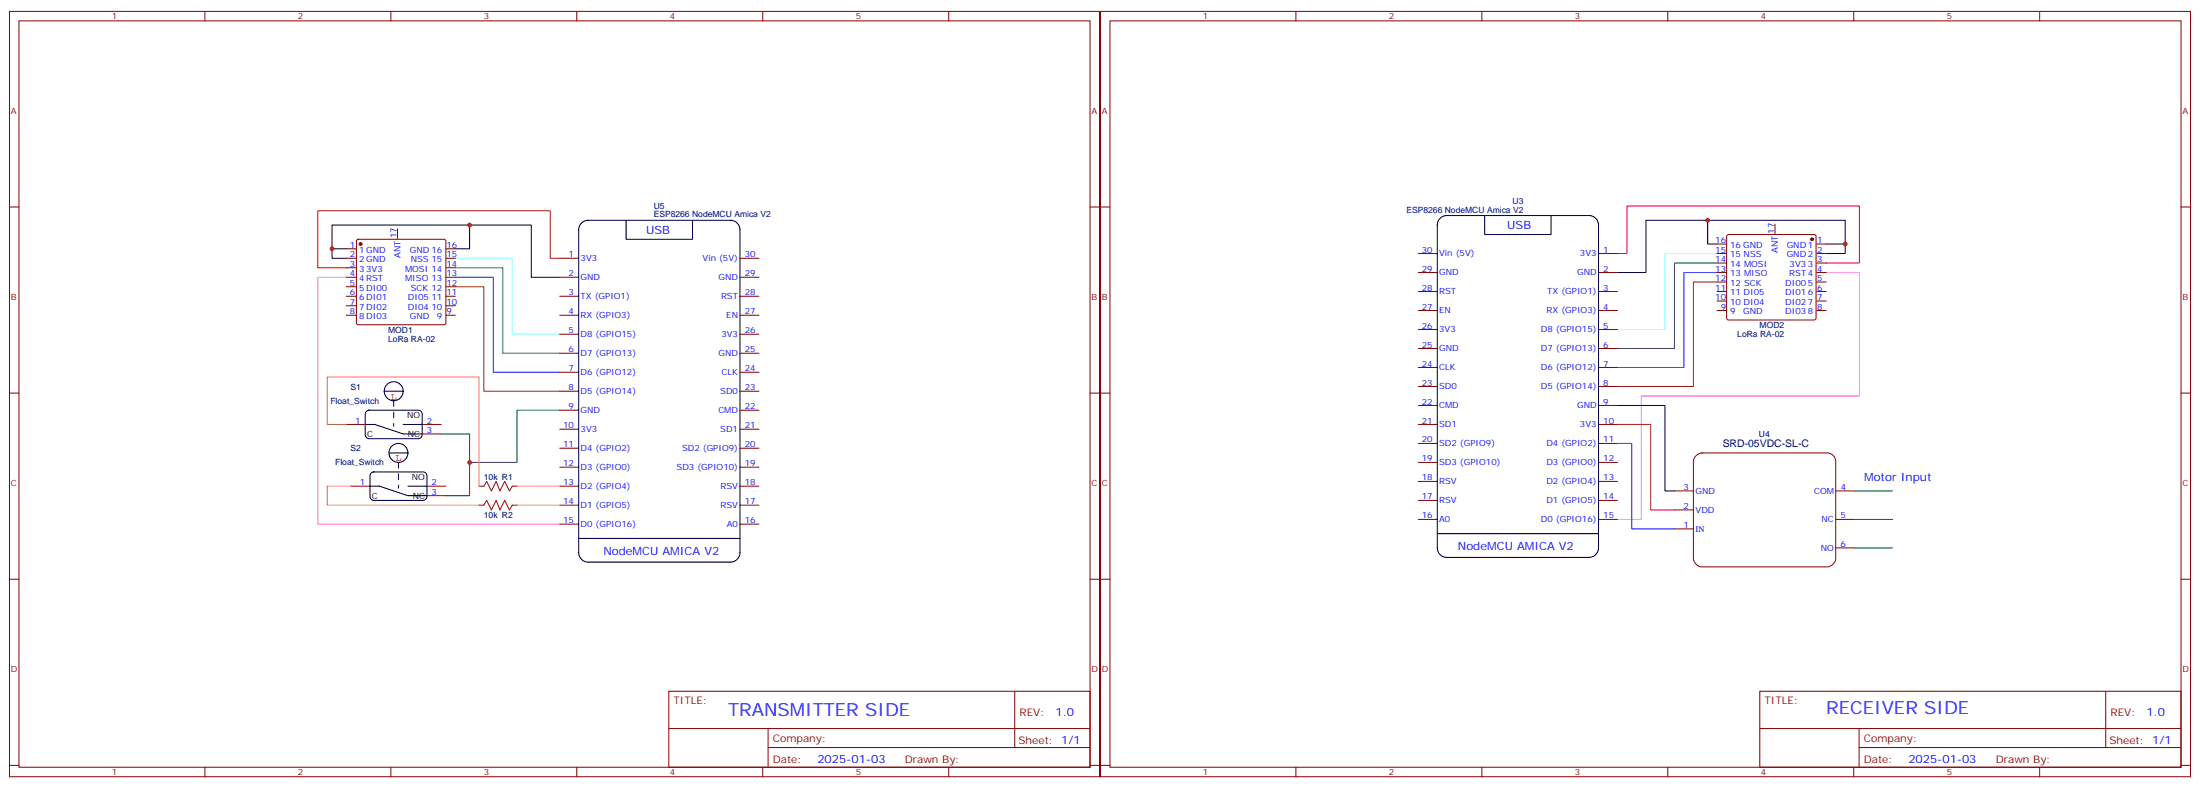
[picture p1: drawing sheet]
<svg xmlns="http://www.w3.org/2000/svg" width="818mm" height="292mm" viewBox="0 0 818 292" stroke-linecap="round" stroke-linejoin="round" font-family="sans-serif">
<path d="M638.5 94.2h-19.4v28.2h-17.6" fill="none" stroke="#6ff" stroke-width=".37"/>
<path d="M638.5 97.7h-15.8v31.8h-21.2" fill="none" stroke="#008700" stroke-width=".37"/>
<path d="M638.5 101.2h-12.3v35.3h-24.7" fill="none" stroke="#00f" stroke-width=".37"/>
<path d="M638.5 104.8h-8.8v38.8h-28.2" fill="none" stroke="#930" stroke-width=".37"/>
<path d="M679.1 101.2h12.3v45.9h-81.1v45.9h-8.8" fill="none" stroke="#f6f" stroke-width=".37"/>
<path d="M601.5 94.2h3.5v-17.6h86.4v21.1h-12.3" fill="none" stroke="#f00" stroke-width=".37"/>
<path d="M535.5 81.1l1.1-.7 1.4-.3h52.9a3.5 3.5 0 0 1 3.5 3.5v120a3.5 3.5 0 0 1-3.5 3.5h-52.9a3.5 3.5 0 0 1-3.5-3.5v-120l.2-1.4zM552.1 80.1v7h24.7v-7M635 81.8v8.9h3.5M679.1 90.7h7.1M679.1 94.2h7.1v-12.4h-74.1v19.4h-10.6M534.5 198.3h59.9" fill="none" stroke="#000" stroke-width=".37"/>
<g fill="none" stroke="#870000" stroke-width=".37">
<path d="M527.4 94.2h7.1M594.4 94.2h7.1M638.5 90.7h3.6M638.5 94.2h3.6M638.5 97.7h3.6M642.3 87.3l.5-.2h31.8l.5 .2 .2 .5v30.4l-.2 .5-.5 .2h-31.8l-.5-.2-.2-.5v-30.4zM660 83.3v3.5M675.6 90.7h3.5M675.6 94.2h3.5M675.6 97.7h3.5M527.4 101.2h7.1M527.4 108.3h7.1"/>
<path d="M527.4 115.4h7.1M594.4 101.2h7.1M594.4 108.3h7.1M594.4 115.4h7.1M638.5 101.2h3.6M638.5 104.8h3.6M638.5 108.3h3.6M638.5 111.8h3.6M638.5 115.4h3.6M675.6 101.2h3.5M675.6 104.8h3.5M675.6 108.3h3.5"/>
<path d="M675.6 111.8h3.5M675.6 115.4h3.5M527.4 122.4h7.1M527.4 129.5h7.1M527.4 136.5h7.1M594.4 122.4h7.1M594.4 129.5h7.1M594.4 136.5h7.1M527.4 143.6h7.1M527.4 150.6h7.1M527.4 157.7h7.1M594.4 143.6h7.1"/>
<path d="M594.4 150.6h7.1M594.4 157.7h7.1M527.4 164.7h7.1M527.4 171.8h7.1M527.4 178.9h7.1M594.4 164.7h7.1M594.4 171.8h7.1M594.4 178.9h7.1M527.4 185.9h7.1M527.4 193h7.1M594.4 185.9h7.1M594.4 193h7.1"/>
</g>
<circle cx="673.8" cy="88.9" r=".53" fill="#870000" stroke="#870000" stroke-width=".37"/>
<path d="M630.5 169.5l1.1-.9 1.3-.3h46.5a3.2 3.2 0 0 1 3.2 3.1v36a3.4 3.4 0 0 1-3.2 3.2h-46.5a3.4 3.4 0 0 1-3.2-3.2v-36z" fill="#fff" stroke="#870000" stroke-width=".37"/>
<g fill="none" stroke="#870000" stroke-width=".37">
<path d="M3.5 4.2h405.4v284.4h-405.4zM7.1 7.8h398.2v277.2h-398.2zM76.2 4.2v3.6M145.3 4.2v3.6M214.5 4.2v3.6M283.6 4.2v3.6M352.8 4.2v3.6M409.2 4.2h405.4v284.4h-405.4zM412.7 7.8h398.3v277.2h-398.3zM481.9 4.2v3.6M551 4.2v3.6M620.2 4.2v3.6"/>
<path d="M689.3 4.2v3.6M758.5 4.2v3.6M3.5 76.9h3.6M405.3 76.9h3.6M409.2 76.9h3.5M811 76.9h3.6M128.8 92.4h3.5M128.8 96h3.5M128.8 99.5h3.5M132.8 89.1l.4-.2h31.9l.5 .2 .2 .5v30.3l-.2 .5-.5 .2h-31.9l-.5-.2-.2-.5v-30.3zM147.8 85v3.5M165.8 92.4h3.5"/>
<path d="M165.8 96h3.5M165.8 99.5h3.5M208.1 96h7.1M275.2 96h7M128.8 103h3.5M128.8 106.5h3.5M128.8 110.1h3.5M128.8 113.6h3.5M128.8 117.1h3.5M165.8 103h3.5M165.8 106.5h3.5M165.8 110.1h3.5"/>
<path d="M165.8 113.6h3.5M165.8 117.1h3.5M208.1 103h7.1M208.1 110.1h7.1M208.1 117.1h7.1M275.2 103h7M275.2 110.1h7M275.2 117.1h7M208.1 124.2h7.1M208.1 131.2h7.1M208.1 138.3h7.1M275.2 124.2h7"/>
<path d="M275.2 131.2h7M275.2 138.3h7M3.5 146h3.6M128.8 157.7h7M157 157.7h7M208.1 145.3h7.1M208.1 152.4h7.1M208.1 159.5h7.1M275.2 145.3h7M275.2 152.4h7M275.2 159.5h7M405.3 146h3.6"/>
<path d="M409.2 146h3.5M811 146h3.6M157 161.2h7M208.1 166.5h7.1M208.1 173.6h7.1M275.2 166.5h7M275.2 173.6h7M130.5 180.6h7.1M158.7 180.6h7.1M158.7 184.1h7.1M178.2 180.6h1.7M178.2 187.7h1.7"/>
<path d="M190.5 180.6h1.8M190.5 187.7h1.8M208.1 180.6h7.1M208.1 187.7h7.1M208.1 194.7h7.1M275.2 180.6h7M275.2 187.7h7M275.2 194.7h7M622.7 196.5h7M622.7 189.4h7M622.7 182.4h7M682.6 182.4h7.1"/>
<path d="M682.6 193h7.1M3.5 215.2h3.6M405.3 215.2h3.6M409.2 215.2h3.5M682.6 203.6h7.1M811 215.2h3.6M248.7 256.8h156.6v28.2h-156.6zM377.3 256.8v20.9M654.4 256.8h156.6v28.2h-156.6zM783 256.8v20.9M248.7 270.7h156.5M285.6 277.7h119.6"/>
<path d="M285.6 270.7v14.1M654.4 270.7h156.5M691.3 277.7h119.6M691.3 270.7v14.1M3.5 284.3h3.6M76.2 285v3.6M145.3 285v3.6M214.5 285v3.6M283.6 285v3.6M352.8 285v3.6M405.3 284.3h3.6M409.2 284.3h3.5"/>
<path d="M481.9 285v3.6M551 285v3.6M620.2 285v3.6M689.3 285v3.6M758.5 285v3.6M811 284.3h3.6"/>
</g>
<path d="M169.3 103h14.1v35.3h24.7M601.5 164.7h5.3v31.8h15.9" fill="none" stroke="#00f" stroke-width=".37"/>
<path d="M169.3 99.5h17.7v31.7h21.1M208.1 152.4h-15.8v19.4h-17.7v-10.6h-10.6M174.6 171.8v12.3h-8.8M689.7 182.4h14.1M689.7 193h14.1M689.7 203.6h14.1" fill="none" stroke="#008700" stroke-width=".37"/>
<path d="M208.1 96h-3.5v-17.7h-86.4v21.2h10.6M601.5 157.7h12.3v31.7h8.9" fill="none" stroke="#f00" stroke-width=".37"/>
<g fill="none" stroke="#000" stroke-width=".37">
<path d="M123.5 92.4h5.3M128.8 96h-5.3v-12.4h74.1v19.4h10.5M174.6 83.6v8.8h-5.3M216.2 82.9l1.1-.8 1.4-.3h52.9a3.5 3.5 0 0 1 3.6 3.6v119.9a3.5 3.5 0 0 1-3.6 3.5h-52.9a3.5 3.5 0 0 1-3.5-3.5v-119.9l.3-1.4zM232.8 81.8v7.1h24.7v-7.1M135.8 157.7h3.5l10.6 3.5h7.1M136.1 153l1.1-.6 18.8 .1 .7 .5 .3 .8-.1 8.2-.6 .7-.7 .3-18.8-.1-.7-.6-.3-.7v-7.8zM142.9 145.3h7M149.9 157.7h7.1M601.5 150.6h17.6v31.8h3.6M137.9 175.9l1.1-.6 18.8 .1 .7 .5 .2 .8v8.2l-.6 .7-.8 .3-18.8-.1-.6-.5-.3-.8v-7.8zM144.6 168.3h7.1"/>
<path d="M137.6 180.6h3.5l10.6 3.5h7M151.7 180.6h7M215.2 200h60"/>
<circle cx="146.4" cy="145.3" r="3.5"/>
<circle cx="148.2" cy="168.3" r="3.5"/>
</g>
<path d="M146.4 148.9v9.5M148.2 171.8v9.5" fill="none" stroke="#000" stroke-width=".37" stroke-dasharray="2.1 2.1"/>
<path d="M169.3 96h21.2v28.2h17.6" fill="none" stroke="#6ff" stroke-width=".37"/>
<path d="M169.3 106.5h10.6v38.8h28.2" fill="none" stroke="#930" stroke-width=".37"/>
<path d="M128.8 103h-10.6v91.7h89.9" fill="none" stroke="#f6f" stroke-width=".37"/>
<circle cx="134.1" cy="90.7" r=".53" fill="#870000" stroke="#870000" stroke-width=".37"/>
<path d="M179.9 180.6l1.1-1.7 1.7 3.5 1.8-3.5 1.4 3.5 1.8-3.5 1.7 3.5 1.1-1.8M179.9 187.7l1.1-1.8 1.7 3.5 1.8-3.5 1.4 3.5 1.8-3.5 1.7 3.5 1.1-1.7" fill="none" stroke="#a10000" stroke-width=".37"/>
<path d="M128.8 157.7h-7.1v-17.6h56.5v40.5M130.5 180.6h-8.8v7.1h56.5M192.3 187.7h15.8M192.3 180.6h15.8" fill="none" stroke="#f93" stroke-width=".37"/>
<g fill="#c00">
<circle cx="686.2" cy="90.7" r=".88"/>
<circle cx="635" cy="81.8" r=".88"/>
<circle cx="174.6" cy="171.8" r=".88"/>
<circle cx="123.5" cy="92.4" r=".88"/>
<circle cx="174.6" cy="83.6" r=".88"/>
</g>
<g font-size="6.7" fill="#00f">
<text x="270.8" y="265.8">TRANSMITTER SIDE</text>
<text x="679.1" y="265.3">RECEIVER SIDE</text>
</g>
<g font-size="4.2" fill="#00f">
<text x="240.2" y="86.8">USB</text>
<text x="560.5" y="85">USB</text>
<text x="693.2" y="178.9">Motor Input</text>
<text x="224.4" y="206">NodeMCU AMICA V2</text>
<text x="542.1" y="204.3">NodeMCU AMICA V2</text>
<text x="392.5" y="266.1">1.0</text>
<text x="798.2" y="266.1">1.0</text>
<text x="304" y="283.4">2025-01-03</text>
<text x="709.7" y="283.4">2025-01-03</text>
</g>
<g font-size="3.9" fill="#630">
<text x="145.3" y="148.4">L</text>
<text x="147.1" y="171.4">L</text>
</g>
<text font-size="3.9" fill="#000080" x="640.6" y="166.1">SRD-05VDC-SL-C</text>
<g font-size="3.9" fill="#800">
<text x="250.5" y="261.4">TITLE:</text>
<text x="656.2" y="261.4">TITLE:</text>
<text x="379.1" y="266.1">REV:</text>
<text x="784.8" y="266.1">REV:</text>
<text x="287.4" y="275.6">Company:</text>
<text x="693.1" y="275.6">Company:</text>
<text x="378.7" y="276.2">Sheet: 1/1</text>
<text x="784.4" y="276.2">Sheet: 1/1</text>
<text x="287.4" y="283.3">Date:</text>
<text x="336.4" y="283.4">Drawn By:</text>
<text x="693.1" y="283.3">Date:</text>
<text x="742.1" y="283.4">Drawn By:</text>
</g>
<g font-size="3.2" fill="#800">
<text x="41.6" y="7.2">1</text>
<text x="110.8" y="7.2">2</text>
<text x="179.9" y="7.2">3</text>
<text x="249.1" y="7.2">4</text>
<text x="318.2" y="7.2">5</text>
<text x="447.3" y="7.2">1</text>
<text x="516.5" y="7.2">2</text>
<text x="585.6" y="7.2">3</text>
<text x="654.8" y="7.2">4</text>
<text x="723.9" y="7.2">5</text>
<text x="4.1" y="42.3">A</text>
<text x="405.9" y="42.3">A</text>
<text x="409.8" y="42.3">A</text>
<text x="811.6" y="42.3">A</text>
<text x="4.1" y="111.5">B</text>
<text x="405.9" y="111.5">B</text>
<text x="409.8" y="111.5">B</text>
<text x="811.6" y="111.5">B</text>
<text x="4.1" y="180.6">C</text>
<text x="405.9" y="180.6">C</text>
<text x="409.8" y="180.6">C</text>
<text x="811.6" y="180.6">C</text>
<text x="4.1" y="249.8">D</text>
<text x="405.9" y="249.8">D</text>
<text x="409.8" y="249.8">D</text>
<text x="811.6" y="249.8">D</text>
<text x="41.6" y="288">1</text>
<text x="110.8" y="288">2</text>
<text x="179.9" y="288">3</text>
<text x="249.1" y="288">4</text>
<text x="318.2" y="288">5</text>
<text x="447.3" y="288">1</text>
<text x="516.5" y="288">2</text>
<text x="585.6" y="288">3</text>
<text x="654.8" y="288">4</text>
<text x="723.9" y="288">5</text>
</g>
<g font-size="3.2" fill="#000080">
<text x="243.1" y="77.6">U5</text>
<text x="562.5" y="75.8">U3</text>
<text x="243.1" y="80.8">ESP8266 NodeMCU Amica V2</text>
<text x="523" y="79">ESP8266 NodeMCU Amica V2</text>
<text x="144.4" y="123.7">MOD1</text>
<text x="646" y="125.1">LoRa RA-02</text>
<text x="654.3" y="121.9">MOD2</text>
<text x="144.4" y="126.9">LoRa RA-02</text>
<text x="130.3" y="144.7">S1</text>
<text x="122.9" y="150">Float_Switch</text>
<text x="130.3" y="167.6">S2</text>
<text x="654.1" y="162.4">U4</text>
<text x="124.6" y="172.9">Float_Switch</text>
<text x="179.9" y="178.2">10k R1</text>
<text x="179.9" y="192.4">10k R2</text>
</g>
<g font-size="3.2" fill="#00f">
<text x="147.5" y="88.5" transform="rotate(-90 147.5 88.5)">17</text>
<text x="659.7" y="86.8" transform="rotate(-90 659.7 86.8)">17</text>
<text x="130.1" y="92.1">1</text>
<text x="130.1" y="95.6">2</text>
<text x="133.6" y="93.8">1 GND</text>
<text x="148.9" y="95.8" transform="rotate(-90 148.9 95.8)">ANT</text>
<text x="152.4" y="93.8">GND 16</text>
<text x="166" y="95.6">15</text>
<text x="166" y="92.1">16</text>
<text x="211.4" y="95.6">1</text>
<text x="276.9" y="95.6">30</text>
<text x="528.7" y="93.8">30</text>
<text x="535.2" y="95.2">Vin (5V)</text>
<text x="587.5" y="95.2">3V3</text>
<text x="596.2" y="93.8">1</text>
<text x="637.8" y="93.8">15</text>
<text x="637.8" y="90.3">16</text>
<text x="643.4" y="95.6">15 NSS</text>
<text x="643.4" y="92.1">16 GND</text>
<text x="661.1" y="94" transform="rotate(-90 661.1 94)">ANT</text>
<text x="664.4" y="92.1">GND 1</text>
<text x="664.4" y="95.6">GND 2</text>
<text x="675.7" y="90.3">1</text>
<text x="675.7" y="93.8">2</text>
<text x="130.1" y="99.1">3</text>
<text x="133.6" y="97.4">2GND</text>
<text x="133.6" y="100.9">33V3</text>
<text x="150.6" y="100.9">MOSI 14</text>
<text x="152.8" y="97.4">NSS 15</text>
<text x="166" y="99.1">14</text>
<text x="215.9" y="97">3V3</text>
<text x="261.2" y="97">Vin (5V)</text>
<text x="528.7" y="100.9">29</text>
<text x="596.2" y="100.9">2</text>
<text x="637.8" y="100.9">13</text>
<text x="637.8" y="97.4">14</text>
<text x="643.4" y="99.1">14 MOSI</text>
<text x="665.5" y="99.1">3V33</text>
<text x="675.7" y="97.4">3</text>
<text x="675.7" y="100.9">4</text>
<text x="130.1" y="102.7">4</text>
<text x="130.1" y="106.2">5</text>
<text x="133.6" y="104.4">4RST</text>
<text x="133.6" y="107.9">5DI00</text>
<text x="150.6" y="104.4">MISO 13</text>
<text x="152.8" y="107.9">SCK 12</text>
<text x="166" y="106.2">12</text>
<text x="166" y="102.7">13</text>
<text x="211.4" y="102.7">2</text>
<text x="215.9" y="104.1">GND</text>
<text x="267.2" y="104.1">GND</text>
<text x="276.9" y="102.7">29</text>
<text x="528.7" y="107.9">28</text>
<text x="535.2" y="102.3">GND</text>
<text x="586.4" y="102.3">GND</text>
<text x="596.2" y="107.9">3</text>
<text x="637.8" y="107.9">11</text>
<text x="637.8" y="104.4">12</text>
<text x="643.4" y="106.2">12 SCK</text>
<text x="643.4" y="102.7">13 MISO</text>
<text x="663.9" y="106.2">DI005</text>
<text x="665.4" y="102.7">RST 4</text>
<text x="675.7" y="104.4">5</text>
<text x="675.7" y="107.9">6</text>
<text x="130.1" y="109.7">6</text>
<text x="130.1" y="113.2">7</text>
<text x="133.6" y="111.5">6DI01</text>
<text x="151.7" y="111.5">DI05</text>
<text x="160.5" y="111.5">11</text>
<text x="166" y="113.2">10</text>
<text x="166" y="109.7">11</text>
<text x="211.4" y="109.7">3</text>
<text x="215.9" y="111.1">TX (GPIO1)</text>
<text x="268.1" y="111.1">RST</text>
<text x="276.9" y="109.7">28</text>
<text x="535.2" y="109.4">RST</text>
<text x="575.4" y="109.4">TX (GPIO1)</text>
<text x="637.8" y="111.5">10</text>
<text x="643.4" y="113.2">10 DI04</text>
<text x="643.4" y="109.7">11 DI05</text>
<text x="663.9" y="109.7">DI01</text>
<text x="663.9" y="113.2">DI027</text>
<text x="672.2" y="109.7">6</text>
<text x="675.7" y="111.5">7</text>
<text x="130.1" y="116.8">8</text>
<text x="133.6" y="115">7 DI02</text>
<text x="133.6" y="118.5">8DI03</text>
<text x="151.7" y="115">DI04</text>
<text x="152.4" y="118.5">GND</text>
<text x="160.5" y="115">10</text>
<text x="162.5" y="118.5">9</text>
<text x="166" y="116.8">9</text>
<text x="211.4" y="116.8">4</text>
<text x="215.9" y="118.2">RX (GPIO3)</text>
<text x="270.1" y="118.2">EN</text>
<text x="276.9" y="116.8">27</text>
<text x="528.7" y="115">27</text>
<text x="535.2" y="116.4">EN</text>
<text x="575.1" y="116.4">RX (GPIO3)</text>
<text x="596.2" y="115">4</text>
<text x="639.9" y="115">9</text>
<text x="643.4" y="116.8">9</text>
<text x="648.2" y="116.8">GND</text>
<text x="663.9" y="116.8">DI038</text>
<text x="675.7" y="115">8</text>
<text x="211.4" y="123.8">5</text>
<text x="215.9" y="125.2">D8 (GPIO15)</text>
<text x="268.3" y="125.2">3V3</text>
<text x="276.9" y="123.8">26</text>
<text x="528.7" y="122.1">26</text>
<text x="535.2" y="123.5">3V3</text>
<text x="573" y="123.5">D8 (GPIO15)</text>
<text x="596.2" y="122.1">5</text>
<text x="211.4" y="130.9">6</text>
<text x="276.9" y="130.9">25</text>
<text x="528.7" y="129.1">25</text>
<text x="535.2" y="130.5">GND</text>
<text x="573" y="130.5">D7 (GPIO13)</text>
<text x="596.2" y="129.1">6</text>
<text x="211.4" y="137.9">7</text>
<text x="215.9" y="132.3">D7 (GPIO13)</text>
<text x="267.2" y="132.3">GND</text>
<text x="276.9" y="137.9">24</text>
<text x="528.7" y="136.2">24</text>
<text x="535.2" y="137.6">CLK</text>
<text x="573" y="137.6">D6 (GPIO12)</text>
<text x="596.2" y="136.2">7</text>
<text x="215.9" y="139.3">D6 (GPIO12)</text>
<text x="268.3" y="139.3">CLK</text>
<text x="528.7" y="143.2">23</text>
<text x="596.2" y="143.2">8</text>
<text x="211.4" y="145">8</text>
<text x="215.9" y="146.4">D5 (GPIO14)</text>
<text x="267.8" y="146.4">SD0</text>
<text x="276.9" y="145">23</text>
<text x="535.2" y="144.6">SD0</text>
<text x="573" y="144.6">D5 (GPIO14)</text>
<text x="211.4" y="152">9</text>
<text x="215.9" y="153.5">GND</text>
<text x="267.1" y="153.5">CMD</text>
<text x="276.9" y="152">22</text>
<text x="528.7" y="150.3">22</text>
<text x="535.2" y="151.7">CMD</text>
<text x="586.4" y="151.7">GND</text>
<text x="596.2" y="150.3">9</text>
<text x="132" y="157.3">1</text>
<text x="158.7" y="157.3">2</text>
<text x="158.7" y="160.9">3</text>
<text x="209.4" y="159.1">10</text>
<text x="215.9" y="160.5">3V3</text>
<text x="267.8" y="160.5">SD1</text>
<text x="276.9" y="159.1">21</text>
<text x="528.7" y="157.3">21</text>
<text x="535.2" y="158.7">SD1</text>
<text x="587.5" y="158.7">3V3</text>
<text x="596.2" y="157.3">10</text>
<text x="209.4" y="166.2">11</text>
<text x="215.9" y="167.6">D4 (GPIO2)</text>
<text x="253.6" y="167.6">SD2 (GPIO9)</text>
<text x="276.9" y="166.2">20</text>
<text x="528.7" y="164.4">20</text>
<text x="535.2" y="165.8">SD2 (GPIO9)</text>
<text x="575" y="165.8">D4 (GPIO2)</text>
<text x="596.2" y="164.4">11</text>
<text x="209.4" y="173.2">12</text>
<text x="276.9" y="173.2">19</text>
<text x="528.7" y="171.4">19</text>
<text x="535.2" y="172.9">SD3 (GPIO10)</text>
<text x="575" y="172.9">D3 (GPIO0)</text>
<text x="596.2" y="171.4">12</text>
<text x="215.9" y="174.6">D3 (GPIO0)</text>
<text x="251.6" y="174.6">SD3 (GPIO10)</text>
<text x="528.7" y="178.5">18</text>
<text x="535.2" y="179.9">RSV</text>
<text x="575" y="179.9">D2 (GPIO4)</text>
<text x="596.2" y="178.5">13</text>
<text x="133.8" y="180.3">1</text>
<text x="160.5" y="180.3">2</text>
<text x="160.5" y="183.8">3</text>
<text x="209.4" y="180.3">13</text>
<text x="215.9" y="181.7">D2 (GPIO4)</text>
<text x="267.9" y="181.7">RSV</text>
<text x="276.9" y="180.3">18</text>
<text x="528.7" y="185.6">17</text>
<text x="596.2" y="185.6">14</text>
<text x="626" y="182.2">3</text>
<text x="630.5" y="183.6">GND</text>
<text x="674.6" y="183.6">COM</text>
<text x="684.5" y="182.2">4</text>
<text x="209.4" y="187.3">14</text>
<text x="215.9" y="188.7">D1 (GPIO5)</text>
<text x="267.9" y="188.7">RSV</text>
<text x="276.9" y="187.3">17</text>
<text x="535.2" y="187">RSV</text>
<text x="575" y="187">D1 (GPIO5)</text>
<text x="626" y="189.2">2</text>
<text x="630.5" y="190.7">VDD</text>
<text x="209.4" y="194.4">15</text>
<text x="215.9" y="195.8">D0 (GPIO16)</text>
<text x="270.3" y="195.8">A0</text>
<text x="276.9" y="194.4">16</text>
<text x="528.7" y="192.6">16</text>
<text x="535.2" y="194">A0</text>
<text x="573" y="194">D0 (GPIO16)</text>
<text x="596.2" y="192.6">15</text>
<text x="626" y="196.3">1</text>
<text x="630.5" y="197.7">IN</text>
<text x="677.3" y="194">NC</text>
<text x="684.4" y="192.6">5</text>
<text x="684.4" y="203.2">6</text>
<text x="677" y="204.6">NO</text>
</g>
<g font-size="3.2">
<text x="151.4" y="155.2">NO</text>
<text x="136.5" y="162.3">C</text>
<text x="151.7" y="162.3">NC</text>
<text x="153.2" y="178.2">NO</text>
<text x="138.3" y="185.2">C</text>
<text x="153.5" y="185.2">NC</text>
</g>
</svg>
